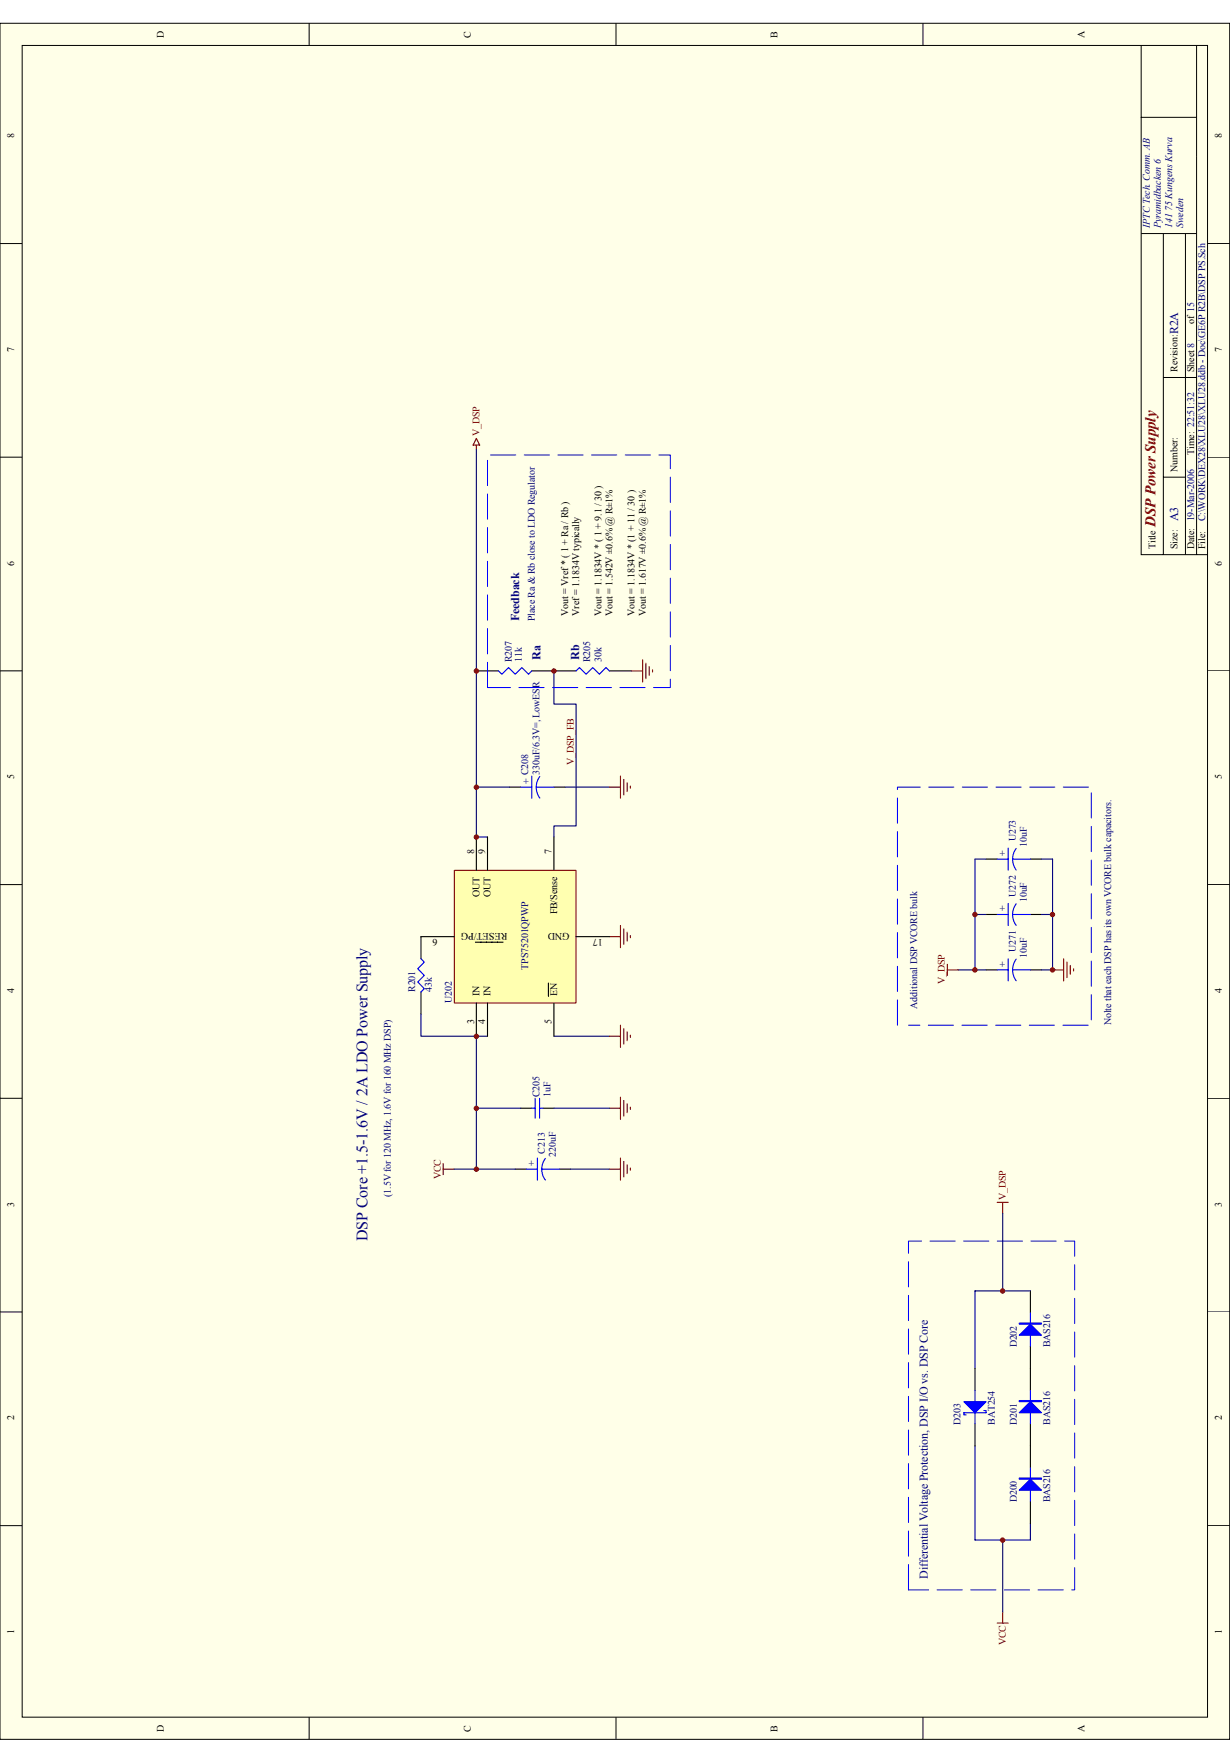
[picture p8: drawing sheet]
<svg xmlns="http://www.w3.org/2000/svg" width="297mm" height="420mm" viewBox="0 0 297 420" stroke-linecap="round" stroke-linejoin="round" font-family="sans-serif">
<path d="M0 5.6h297v414.4h-297z" fill="#ffffe8"/>
<g fill="none" stroke="#000" stroke-width=".24">
<path d="M0 5.6h297v414.4h-297zM5.4 11h286.2v403.6h-286.2zM74.7 5.6v5.4M148.8 5.6v5.4M222.9 5.6v5.4M275.6 11v17.3h13.4M289 11v122.9M275.6 28.3v105.6h16M0 58.8h5.4M275.6 56.4h13.4M280.9 56.4v77.5M286.3 56.4v77.5"/>
<path d="M291.6 58.8h5.4M280.9 91.2h8.1M0 110.4h5.4M280.9 115.2h5.4M291.6 110.4h5.4M0 162h5.4M291.6 162h5.4M0 213.6h5.4M291.6 213.6h5.4M0 265.2h5.4M291.6 265.2h5.4M0 316.8h5.4"/>
<path d="M291.6 316.8h5.4M0 368.4h5.4M291.6 368.4h5.4M74.7 414.6v5.4M148.8 414.6v5.4M222.9 414.6v5.4"/>
</g>
<g fill="none" stroke="#000" stroke-width=".27">
<path d="M115 162h5.4M128.4 162h10.7M147.2 162h5.3M123.1 190.1h2.7M133.8 190.1h2.7M101.7 226.2v5.3M101.7 239.5v5.4M125.8 267.6h2.6M131.1 267.6h2.7M124.4 282.3h2.7M135.1 282.3h2.7M248.8 311.7v5.4"/>
<path d="M235.5 330.4v5.4M248.8 325.1v10.7M235.5 343.8v5.4M248.8 343.8v10.7M248.8 362.5v5.4"/>
</g>
<g fill="none" stroke="#00f" stroke-width=".27">
<path d="M120.4 162l.8 .8 1.6-1.6 1.6 1.6 1.6-1.6 1.6 1.6 .8-.8M139.1 162l.8-.8 1.6 1.6 1.7-1.6 1.6 1.6 1.5-1.6 .9 .8M125.8 190.1h2.6M128.4 187.4v5.4M129.5 190.1h4.3M130.4 187.5a4.4 4.4 0 0 0 0 5.2M101.7 231.5l.8 .8-1.6 1.6 1.6 1.6-1.6 1.6 1.6 1.6-.8 .8M128.4 267.6h.8M129.2 265.2v4.8M129.8 279.6v5.4M130.3 267.6h.8M130.3 265.2v4.8"/>
<path d="M131.7 279.7a4.3 4.3 0 0 0 0 5.2M127.1 282.3h2.7M130.8 282.3h4.3M248.8 317.1v8M235.5 335.8v2.7M248.8 335.8v8M235.5 341.1v2.7M237.6 340.6h.5v.5h-5.3v.6h.5M248.8 354.5v8"/>
</g>
<g fill="none" stroke="#800000" stroke-width=".27">
<path d="M115 105.9l.8 1.6h-1.5zM115 107.5v1M155.2 159.3v5.4M152.5 162h2.7M156 160.1v3.8M156.8 160.9v2.2M157.6 161.7v.6M147.2 190.1h2.6M149.8 187.4v5.4M150.6 188.2v3.8M151.4 189v2.1M152.2 189.8v.5"/>
<path d="M147.2 226.2h2.6M149.8 223.5v5.3M150.6 224.3v3.7M151.4 225.1v2.1M152.2 225.9v.5M147.2 250.2h2.6M149.8 247.6v5.3M150.6 248.4v3.7M151.4 249.2v2.1M152.2 250v.5M147.2 267.6h2.6M149.8 264.9v5.4"/>
<path d="M149.8 279.6v5.4M150.6 265.7v3.8M151.4 266.5v2.2M152.2 267.3v.6M107 281v2.6M107 282.3h2.7M147.2 282.3h2.6M150.6 280.4v3.8M151.4 281.3v2.1M152.2 282v.6M240.8 290.3h2.7M242.1 290.3v2.7"/>
<path d="M240.8 391.9h2.7M242.1 389.2v2.7"/>
</g>
<g fill="none" stroke="#000080" stroke-width=".27">
<path d="M115 108.5v93.6h2.7M133.8 162v8h5.3v29.4h-5.3v2.7M115 190.1h8.1M136.5 190.1h10.7M117.7 250.2h-2.7v17.4M133.8 250.2h13.4M115 267.6v14.7h9.4M115 267.6h10.8M133.8 267.6h13.4M109.7 282.3h5.3M137.8 282.3h9.4M242.1 293v18.7"/>
<path d="M248.8 311.7h-13.3v18.7M235.5 349.2v22.7h13.3v-4M242.1 371.9v17.3"/>
</g>
<g fill="#00f" stroke="#00f" stroke-width=".27">
<path d="M246.1 359.8l2.7-2.6 2.7 2.6z"/>
<path d="M246.1 341.1l2.7-2.6 2.7 2.6z"/>
<path d="M246.1 322.4l2.7-2.7 2.7 2.7z"/>
<path d="M232.8 338.5h5.3l-2.6 2.6z"/>
<path d="M246.1 356.9h5.4v.3h-5.4z" fill-rule="evenodd"/>
<path d="M246.1 338.2h5.4v.3h-5.4z" fill-rule="evenodd"/>
<path d="M246.1 319.5h5.4v.2h-5.4z" fill-rule="evenodd"/>
</g>
<path d="M117.7 166v-56.1h44.2v56.1h-44.2M219.4 383.9v-84.2h40.1v84.2h-40.1" fill="none" stroke="#00f" stroke-width=".24" stroke-dasharray="6.1 2"/>
<g fill="#800000" stroke="#800000" stroke-width=".24">
<circle cx="115" cy="267.6" r=".53"/>
<circle cx="115" cy="282.3" r=".53"/>
<circle cx="242.1" cy="371.9" r=".53"/>
<circle cx="242.1" cy="311.7" r=".53"/>
<circle cx="115" cy="190.1" r=".53"/>
</g>
<path d="M109.7 210.2h29.4v32h-29.4z" fill="#ffffb0"/>
<path d="M109.7 210.2h29.4v32h-29.4z" fill="none" stroke="#800000" stroke-width=".24"/>
<g fill="none" stroke="#000" stroke-width=".27">
<path d="M115 202.1v8M117.7 202.1v8M133.8 202.1v8M238.1 207.4h2.7M248.8 207.4h2.7M101.7 226.2h8M114.8 227.5h6.7M132.4 237.4v3.2M139.1 226.2h8.1M238.1 234.2h2.7M238.1 220.8h2.7M248.8 234.2h2.7"/>
<path d="M248.8 220.8h2.7M115 242.2v8M117.7 242.2v8M133.8 242.2v8"/>
</g>
<g fill="#800000" stroke="#800000" stroke-width=".24">
<circle cx="115" cy="162" r=".53"/>
<circle cx="133.8" cy="162" r=".53"/>
<circle cx="115" cy="202.1" r=".53"/>
<circle cx="115" cy="250.2" r=".53"/>
<circle cx="235.4" cy="234.2" r=".53"/>
<circle cx="235.4" cy="220.8" r=".53"/>
<circle cx="254.2" cy="220.8" r=".53"/>
<circle cx="254.2" cy="234.2" r=".53"/>
</g>
<path d="M238.1 207.4h-2.6v26.8M251.5 207.4h2.7v26.8h-2.7M231.4 234.2h6.7M235.5 220.8h2.6M251.5 220.8h2.7M101.7 244.9v5.3h13.3" fill="none" stroke="#000080" stroke-width=".27"/>
<path d="M228.8 234.2h2.6M228.8 232.8v2.7M254.2 234.2h2.7M256.9 231.5v5.4M257.7 232.3v3.8M258.5 233.1v2.2M259.3 233.9v.6" fill="none" stroke="#800000" stroke-width=".27"/>
<path d="M240.8 207.4h2.7M243.5 204.8v5.3M243.5 218.2v5.3M244.5 207.4h4.3M245.4 218.2a4.3 4.3 0 0 0 0 5.2M245.4 204.9a4.4 4.4 0 0 0 0 5.2M240.8 234.2h2.7M240.8 220.8h2.7M243.5 231.5v5.4M244.5 234.2h4.3M244.5 220.8h4.3M245.4 231.6a4.4 4.4 0 0 0 0 5.2" fill="none" stroke="#00f" stroke-width=".27"/>
<path d="M216.7 247.6v-57.5h46.8v57.5h-44.1" fill="none" stroke="#00f" stroke-width=".24" stroke-dasharray="6.1 2"/>
<text font-size="3.9" fill="#000080" x="88.8" y="299.7" transform="rotate(-90 88.8 299.7)">DSP Core +1.5-1.6V / 2A LDO Power Supply</text>
<text font-size="3.6" fill="#800000" x="279.1" y="127.2" transform="rotate(-90 279.1 127.2)">DSP Power Supply</text>
<g font-size="2.9" fill="#000080">
<text x="284.5" y="80.7" transform="rotate(-90 284.5 80.7)">R2A</text>
<text x="284.5" y="125.9" transform="rotate(-90 284.5 125.9)">A3</text>
<text x="125.4" y="150" transform="rotate(-90 125.4 150)">Feedback</text>
<text x="130.5" y="159.3" transform="rotate(-90 130.5 159.3)">Ra</text>
<text x="139.9" y="159.3" transform="rotate(-90 139.9 159.3)">Rb</text>
<text x="224.1" y="381.2" transform="rotate(-90 224.1 381.2)">Differential Voltage Protection, DSP I/O vs. DSP Core</text>
</g>
<g font-size="2.4">
<text x="39.6" y="9.1" transform="rotate(-90 39.6 9.1)">D</text>
<text x="113.7" y="9.1" transform="rotate(-90 113.7 9.1)">C</text>
<text x="187.8" y="9.1" transform="rotate(-90 187.8 9.1)">B</text>
<text x="261.9" y="9.1" transform="rotate(-90 261.9 9.1)">A</text>
<text x="3.4" y="33.4" transform="rotate(-90 3.4 33.4)">8</text>
<text x="295.1" y="33.4" transform="rotate(-90 295.1 33.4)">8</text>
<text x="288.4" y="78.3" transform="rotate(-90 288.4 78.3)">of 15</text>
<text x="3.4" y="85" transform="rotate(-90 3.4 85)">7</text>
<text x="284.4" y="89.8" transform="rotate(-90 284.4 89.8)">Revision:</text>
<text x="288.4" y="89.8" transform="rotate(-90 288.4 89.8)">Sheet 8</text>
<text x="295.1" y="85" transform="rotate(-90 295.1 85)">7</text>
<text x="284.4" y="113.9" transform="rotate(-90 284.4 113.9)">Number:</text>
<text x="288.4" y="109.9" transform="rotate(-90 288.4 109.9)">Time: 22:51:32</text>
<text x="3.4" y="136.6" transform="rotate(-90 3.4 136.6)">6</text>
<text x="279" y="132.6" transform="rotate(-90 279 132.6)">Title</text>
<text x="284.4" y="132.6" transform="rotate(-90 284.4 132.6)">Size:</text>
<text x="288.4" y="132.6" transform="rotate(-90 288.4 132.6)">Date: 19-Mar-2006</text>
<text x="291.1" y="132.6" transform="rotate(-90 291.1 132.6)">File:</text>
<text x="295.1" y="136.6" transform="rotate(-90 295.1 136.6)">6</text>
<text x="137.2" y="148.6" transform="rotate(-90 137.2 148.6)">Vout = Vref * ( 1 + Ra / Rb )</text>
<text x="139.9" y="148.6" transform="rotate(-90 139.9 148.6)">Vref = 1.1834V typically</text>
<text x="145.2" y="148.6" transform="rotate(-90 145.2 148.6)">Vout = 1.1834V * ( 1 + 9.1 / 30 )</text>
<text x="147.9" y="148.6" transform="rotate(-90 147.9 148.6)">Vout = 1.542V ±0.6% @ R±1%</text>
<text x="153.3" y="148.6" transform="rotate(-90 153.3 148.6)">Vout = 1.1834V * (1 + 11 / 30 )</text>
<text x="155.9" y="148.6" transform="rotate(-90 155.9 148.6)">Vout = 1.617V ±0.6% @ R±1%</text>
<text x="3.4" y="188.2" transform="rotate(-90 3.4 188.2)">5</text>
<text x="295.1" y="188.2" transform="rotate(-90 295.1 188.2)">5</text>
<text x="114.5" y="206.1" transform="rotate(-90 114.5 206.1)">8</text>
<text x="117.1" y="206.1" transform="rotate(-90 117.1 206.1)">9</text>
<text x="133.2" y="206.1" transform="rotate(-90 133.2 206.1)">7</text>
<text x="115.8" y="216.5" transform="rotate(-90 115.8 216.5)">OUT</text>
<text x="118.5" y="216.5" transform="rotate(-90 118.5 216.5)">OUT</text>
<text x="134.5" y="220.8" transform="rotate(-90 134.5 220.8)">FB/Sense</text>
<text x="105.7" y="226.6" transform="rotate(-180 105.7 226.6)">6</text>
<text x="122.5" y="225.3" transform="rotate(-180 122.5 225.3)">RESET/PG</text>
<text x="137.5" y="225.3" transform="rotate(-180 137.5 225.3)">GND</text>
<text x="145.5" y="226.6" transform="rotate(-180 145.5 226.6)">17</text>
<text x="3.4" y="239.8" transform="rotate(-90 3.4 239.8)">4</text>
<text x="295.1" y="239.8" transform="rotate(-90 295.1 239.8)">4</text>
<text x="115.8" y="240.6" transform="rotate(-90 115.8 240.6)">IN</text>
<text x="118.5" y="240.6" transform="rotate(-90 118.5 240.6)">IN</text>
<text x="134.5" y="240.6" transform="rotate(-90 134.5 240.6)">EN</text>
<text x="114.5" y="247.3" transform="rotate(-90 114.5 247.3)">3</text>
<text x="117.1" y="247.3" transform="rotate(-90 117.1 247.3)">4</text>
<text x="133.2" y="247.3" transform="rotate(-90 133.2 247.3)">5</text>
<text x="3.4" y="291.4" transform="rotate(-90 3.4 291.4)">3</text>
<text x="295.1" y="291.4" transform="rotate(-90 295.1 291.4)">3</text>
<text x="3.4" y="343" transform="rotate(-90 3.4 343)">2</text>
<text x="295.1" y="343" transform="rotate(-90 295.1 343)">2</text>
<text x="3.4" y="394.6" transform="rotate(-90 3.4 394.6)">1</text>
<text x="295.1" y="394.6" transform="rotate(-90 295.1 394.6)">1</text>
<text x="39.6" y="418.1" transform="rotate(-90 39.6 418.1)">D</text>
<text x="113.7" y="418.1" transform="rotate(-90 113.7 418.1)">C</text>
<text x="187.8" y="418.1" transform="rotate(-90 187.8 418.1)">B</text>
<text x="261.9" y="418.1" transform="rotate(-90 261.9 418.1)">A</text>
</g>
<g font-size="2.4" fill="#000080">
<text x="277.7" y="55.1" transform="rotate(-90 277.7 55.1)">IPTC Tech. Comm. AB</text>
<text x="280.4" y="55.1" transform="rotate(-90 280.4 55.1)">Pyramidbacken 6</text>
<text x="283" y="55.1" transform="rotate(-90 283 55.1)">141 75 Kungens Kurva</text>
<text x="285.7" y="55.1" transform="rotate(-90 285.7 55.1)">Sweden</text>
<text x="291.1" y="125.9" transform="rotate(-90 291.1 125.9)">C:\WORK\DEX28\XLU28\XLU28.ddb - Doc\GE6P R2B\DSP PS.Sch</text>
<text x="129.2" y="150" transform="rotate(-90 129.2 150)">Place Ra &amp; Rb close to LDO Regulator</text>
<text x="123.6" y="159.9" transform="rotate(-90 123.6 159.9)">R207</text>
<text x="126" y="159.9" transform="rotate(-90 126 159.9)">11k</text>
<text x="142.6" y="159.9" transform="rotate(-90 142.6 159.9)">R205</text>
<text x="145.2" y="159.9" transform="rotate(-90 145.2 159.9)">30k</text>
<text x="127.8" y="189.3" transform="rotate(-90 127.8 189.3)">+ C208</text>
<text x="130.3" y="187.1" transform="rotate(-90 130.3 187.1)">330uF/6.3V=, LowESR</text>
<text x="245.3" y="203.2" transform="rotate(-90 245.3 203.2)">U273</text>
<text x="242.9" y="206.7" transform="rotate(-90 242.9 206.7)">+</text>
<text x="248" y="204.5" transform="rotate(-90 248 204.5)">10uF</text>
<text x="242.9" y="220" transform="rotate(-90 242.9 220)">+</text>
<text x="245.3" y="216.5" transform="rotate(-90 245.3 216.5)">U272</text>
<text x="248" y="217.9" transform="rotate(-90 248 217.9)">10uF</text>
<text x="242.9" y="233.4" transform="rotate(-90 242.9 233.4)">+</text>
<text x="245.3" y="229.9" transform="rotate(-90 245.3 229.9)">U271</text>
<text x="248" y="231.3" transform="rotate(-90 248 231.3)">10uF</text>
<text x="100.3" y="239.5" transform="rotate(-90 100.3 239.5)">R201</text>
<text x="104.3" y="239.5" transform="rotate(-90 104.3 239.5)">43k</text>
<text x="127.6" y="234.2" transform="rotate(-90 127.6 234.2)">TPS75201QPWP</text>
<text x="109.1" y="242.2" transform="rotate(-90 109.1 242.2)">U202</text>
<text x="221.5" y="243.6" transform="rotate(-90 221.5 243.6)">Additional DSP VCORE bulk</text>
<text x="268.3" y="247.6" transform="rotate(-90 268.3 247.6)">Nolte that each DSP has its own VCORE bulk capacitors.</text>
<text x="130.3" y="264.9" transform="rotate(-90 130.3 264.9)">C205</text>
<text x="132.9" y="264.9" transform="rotate(-90 132.9 264.9)">1uF</text>
<text x="129.2" y="281.5" transform="rotate(-90 129.2 281.5)">+</text>
<text x="131.6" y="278.6" transform="rotate(-90 131.6 278.6)">C213</text>
<text x="134.3" y="279.4" transform="rotate(-90 134.3 279.4)">220uF</text>
<text x="94.4" y="289" transform="rotate(-90 94.4 289)">(1.5V for 120 MHz, 1.6V for 160 MHz DSP)</text>
<text x="245.6" y="325.4" transform="rotate(-90 245.6 325.4)">D202</text>
<text x="253.6" y="325.4" transform="rotate(-90 253.6 325.4)">BAS216</text>
<text x="231.9" y="344.1" transform="rotate(-90 231.9 344.1)">D203</text>
<text x="240.2" y="344.1" transform="rotate(-90 240.2 344.1)">BAT254</text>
<text x="245.6" y="344.1" transform="rotate(-90 245.6 344.1)">D201</text>
<text x="253.6" y="344.1" transform="rotate(-90 253.6 344.1)">BAS216</text>
<text x="245.6" y="362.8" transform="rotate(-90 245.6 362.8)">D200</text>
<text x="253.6" y="362.8" transform="rotate(-90 253.6 362.8)">BAS216</text>
</g>
<g font-size="2.4" fill="#800000">
<text x="115.8" y="105.3" transform="rotate(-90 115.8 105.3)">V_DSP</text>
<text x="138.6" y="184.7" transform="rotate(-90 138.6 184.7)">V_DSP_FB</text>
<text x="228.2" y="237.7" transform="rotate(-90 228.2 237.7)">V_DSP</text>
<text x="106.4" y="284.7" transform="rotate(-90 106.4 284.7)">VCC</text>
<text x="242.9" y="289.8" transform="rotate(-90 242.9 289.8)">V_DSP</text>
<text x="242.9" y="397.3" transform="rotate(-90 242.9 397.3)">VCC</text>
</g>
</svg>
